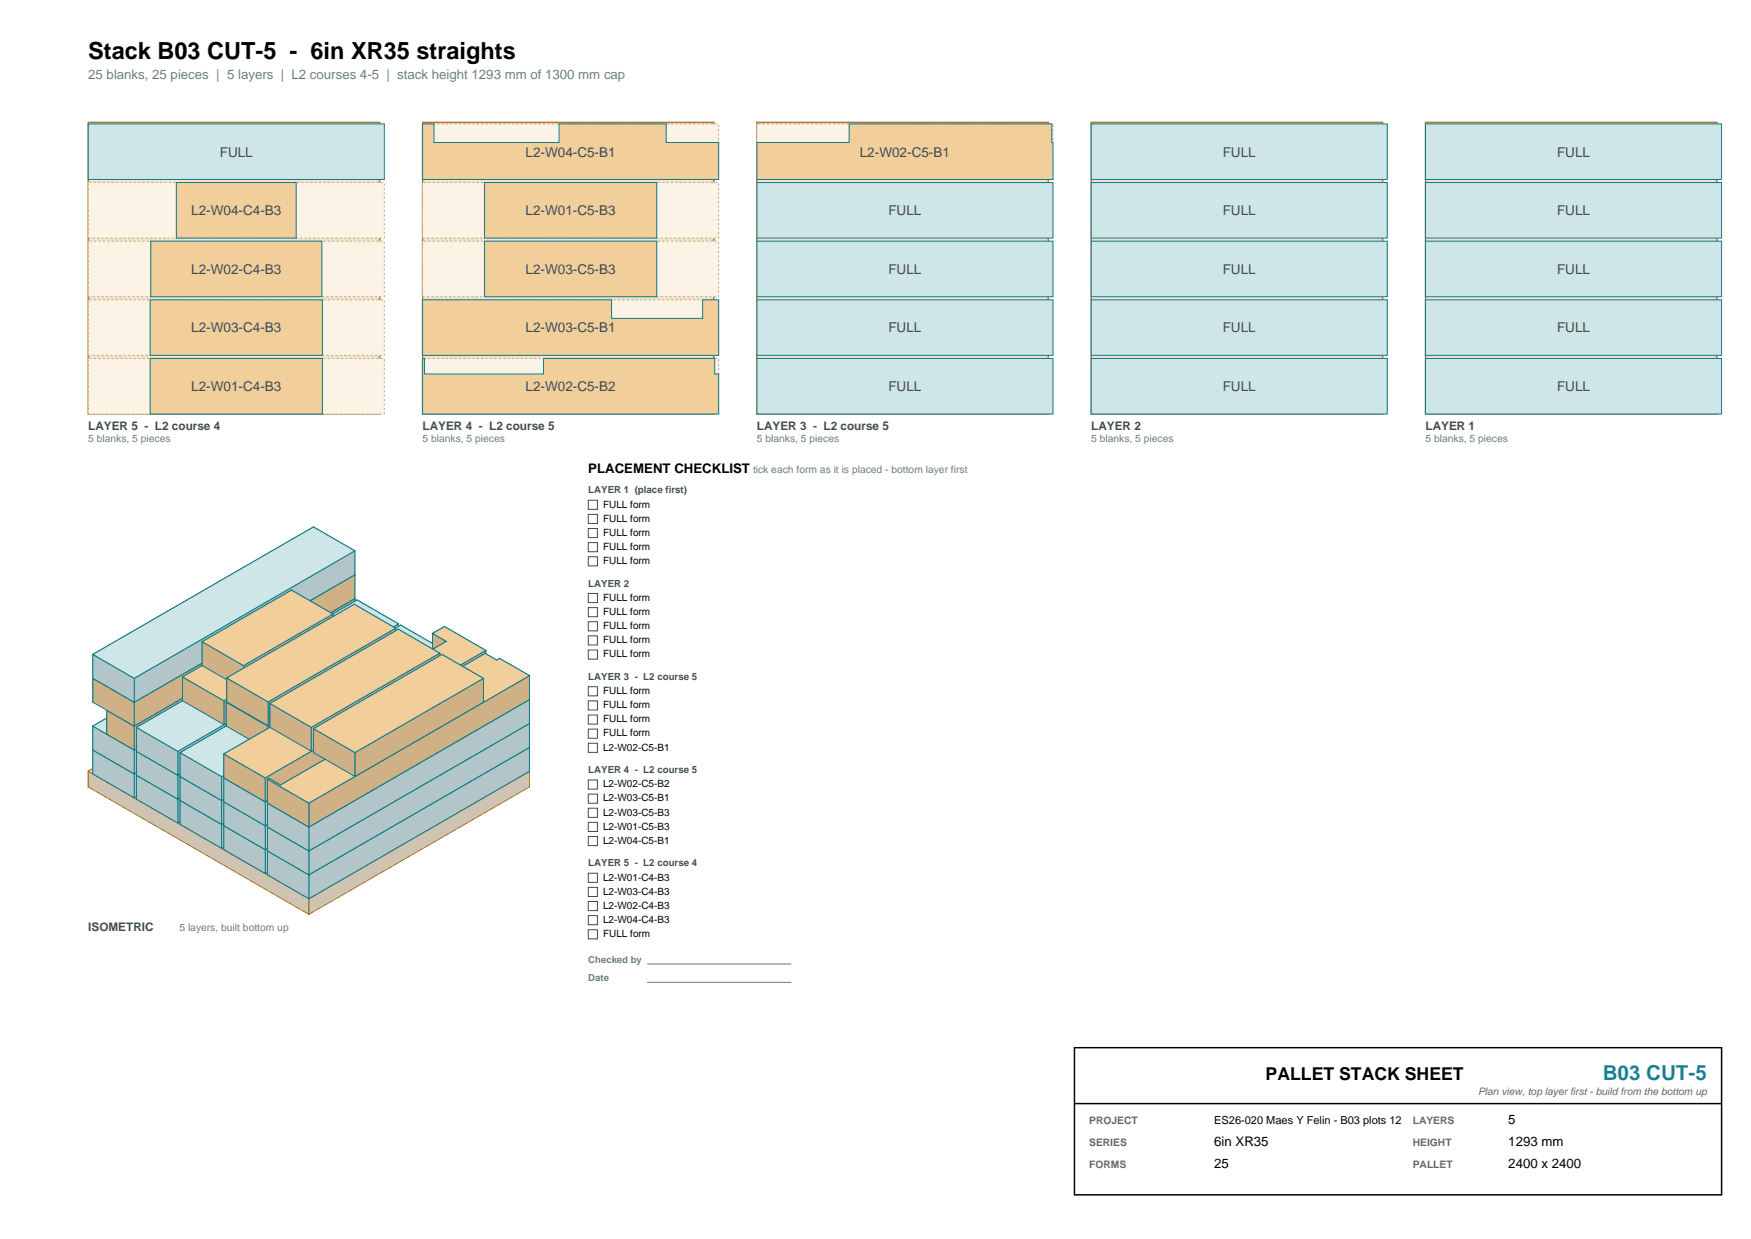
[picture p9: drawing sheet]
<svg xmlns="http://www.w3.org/2000/svg" width="420mm" height="297mm" viewBox="0 0 420 297" stroke-linecap="round" stroke-linejoin="round" font-family="sans-serif">
<path d="M21.2 29.3h69.9v69.9h-69.9z" fill-rule="evenodd" fill="#f0e4ce" stroke="#b4762b" stroke-width=".35"/>
<path d="M21.2 85.9h71v13.3h-71z" fill-rule="evenodd" fill="#fbf3e6" stroke="#c9a97a" stroke-width=".24" stroke-dasharray=".5 .5" stroke-linecap="butt"/>
<path d="M36 85.9h41.3v13.3h-41.3z" fill-rule="evenodd" fill="#f2ce9b" stroke="#0e7c86" stroke-width=".24"/>
<path d="M21.2 71.9h71v13.3h-71z" fill-rule="evenodd" fill="#fbf3e6" stroke="#c9a97a" stroke-width=".24" stroke-dasharray=".5 .5" stroke-linecap="butt"/>
<path d="M36 71.9h41.3v13.3h-41.3z" fill-rule="evenodd" fill="#f2ce9b" stroke="#0e7c86" stroke-width=".24"/>
<path d="M21.2 57.8h71v13.3h-71z" fill-rule="evenodd" fill="#fbf3e6" stroke="#c9a97a" stroke-width=".24" stroke-dasharray=".5 .5" stroke-linecap="butt"/>
<path d="M36.2 57.8h41v13.3h-41z" fill-rule="evenodd" fill="#f2ce9b" stroke="#0e7c86" stroke-width=".24"/>
<path d="M21.2 43.8h71v13.3h-71z" fill-rule="evenodd" fill="#fbf3e6" stroke="#c9a97a" stroke-width=".24" stroke-dasharray=".5 .5" stroke-linecap="butt"/>
<path d="M42.3 43.8h28.7v13.3h-28.7z" fill-rule="evenodd" fill="#f2ce9b" stroke="#0e7c86" stroke-width=".24"/>
<path d="M21.2 29.7h71v13.3h-71z" fill-rule="evenodd" fill="#cfe6e9" stroke="#0e7c86" stroke-width=".24"/>
<path d="M101.4 29.3h69.9v69.9h-69.9z" fill-rule="evenodd" fill="#f0e4ce" stroke="#b4762b" stroke-width=".35"/>
<path d="M101.4 85.9h71v13.3h-71z" fill-rule="evenodd" fill="#fbf3e6" stroke="#c9a97a" stroke-width=".24" stroke-dasharray=".5 .5" stroke-linecap="butt"/>
<path d="M101.4 85.9h.4v3.7h28.6v-3.7h41v3.7h1v9.6h-71z" fill-rule="evenodd" fill="#f2ce9b" stroke="#0e7c86" stroke-width=".24"/>
<path d="M101.4 71.9h71v13.3h-71z" fill-rule="evenodd" fill="#fbf3e6" stroke="#c9a97a" stroke-width=".24" stroke-dasharray=".5 .5" stroke-linecap="butt"/>
<path d="M101.4 71.9h45.3v4.4h21.8v-4.4h3.9v13.3h-71z" fill-rule="evenodd" fill="#f2ce9b" stroke="#0e7c86" stroke-width=".24"/>
<path d="M101.4 57.8h71v13.3h-71z" fill-rule="evenodd" fill="#fbf3e6" stroke="#c9a97a" stroke-width=".24" stroke-dasharray=".5 .5" stroke-linecap="butt"/>
<path d="M116.2 57.8h41.3v13.3h-41.3z" fill-rule="evenodd" fill="#f2ce9b" stroke="#0e7c86" stroke-width=".24"/>
<path d="M101.4 43.8h71v13.3h-71z" fill-rule="evenodd" fill="#fbf3e6" stroke="#c9a97a" stroke-width=".24" stroke-dasharray=".5 .5" stroke-linecap="butt"/>
<path d="M116.2 43.8h41.3v13.3h-41.3z" fill-rule="evenodd" fill="#f2ce9b" stroke="#0e7c86" stroke-width=".24"/>
<path d="M101.4 29.7h71v13.3h-71z" fill-rule="evenodd" fill="#fbf3e6" stroke="#c9a97a" stroke-width=".24" stroke-dasharray=".5 .5" stroke-linecap="butt"/>
<path d="M101.4 29.7h2.7v4.5h30v-4.5h25.7v4.5h12.6v8.8h-71z" fill-rule="evenodd" fill="#f2ce9b" stroke="#0e7c86" stroke-width=".24"/>
<path d="M181.5 29.3h69.9v69.9h-69.9z" fill-rule="evenodd" fill="#f0e4ce" stroke="#b4762b" stroke-width=".35"/>
<g fill="#cfe6e9" stroke="#0e7c86" stroke-width=".24">
<path d="M181.5 85.9h71.1v13.3h-71.1z" fill-rule="evenodd"/>
<path d="M181.5 71.9h71.1v13.3h-71.1z" fill-rule="evenodd"/>
<path d="M181.5 57.8h71.1v13.3h-71.1z" fill-rule="evenodd"/>
<path d="M181.5 43.8h71.1v13.3h-71.1z" fill-rule="evenodd"/>
</g>
<path d="M181.5 29.7h71.1v13.3h-71.1z" fill-rule="evenodd" fill="#fbf3e6" stroke="#c9a97a" stroke-width=".24" stroke-dasharray=".5 .5" stroke-linecap="butt"/>
<path d="M181.5 34.2h22.2v-4.5h48.6v4.5h.3v8.8h-71.1z" fill-rule="evenodd" fill="#f2ce9b" stroke="#0e7c86" stroke-width=".24"/>
<path d="M261.7 29.3h69.9v69.9h-69.9z" fill-rule="evenodd" fill="#f0e4ce" stroke="#b4762b" stroke-width=".35"/>
<g fill="#cfe6e9" stroke="#0e7c86" stroke-width=".24">
<path d="M261.7 85.9h71.1v13.3h-71.1z" fill-rule="evenodd"/>
<path d="M261.7 71.9h71.1v13.3h-71.1z" fill-rule="evenodd"/>
<path d="M261.7 57.8h71.1v13.3h-71.1z" fill-rule="evenodd"/>
<path d="M261.7 43.8h71.1v13.3h-71.1z" fill-rule="evenodd"/>
<path d="M261.7 29.7h71.1v13.3h-71.1z" fill-rule="evenodd"/>
</g>
<path d="M341.9 29.3h69.9v69.9h-69.9z" fill-rule="evenodd" fill="#f0e4ce" stroke="#b4762b" stroke-width=".35"/>
<g fill="#cfe6e9" stroke="#0e7c86" stroke-width=".24">
<path d="M341.9 85.9h71v13.3h-71z" fill-rule="evenodd"/>
<path d="M341.9 71.9h71v13.3h-71z" fill-rule="evenodd"/>
<path d="M341.9 57.8h71v13.3h-71z" fill-rule="evenodd"/>
<path d="M341.9 43.8h71v13.3h-71z" fill-rule="evenodd"/>
<path d="M341.9 29.7h71v13.3h-71z" fill-rule="evenodd"/>
</g>
<g fill="#cec4b1" stroke="#b4762b" stroke-width=".24">
<path d="M74.1 154.3l52.9 30.6v3.7l-52.9-30.5z" fill-rule="evenodd"/>
<path d="M21.2 184.9l52.9-30.6v3.8l-52.9 30.5z" fill-rule="evenodd"/>
<path d="M74.1 215.4l52.9-30.5v3.7l-52.9 30.6z" fill-rule="evenodd"/>
<path d="M21.2 184.9l52.9 30.5v3.8l-52.9-30.6z" fill-rule="evenodd"/>
</g>
<path d="M21.2 184.9l52.9-30.6 52.9 30.6-52.9 30.5z" fill-rule="evenodd" fill="#f0e4ce" stroke="#b4762b" stroke-width=".24"/>
<g fill="#b2c5c8" stroke="#0e7c86" stroke-width=".24">
<path d="M75.2 149.2l9.9 5.8v5.7l-9.9-5.7z" fill-rule="evenodd"/>
<path d="M22.3 179.8l52.9-30.6v5.8l-52.9 30.5z" fill-rule="evenodd"/>
<path d="M32.2 185.5l52.9-30.5v5.7l-52.9 30.5z" fill-rule="evenodd"/>
<path d="M22.3 179.8l9.9 5.7v5.7l-9.9-5.7z" fill-rule="evenodd"/>
</g>
<path d="M22.3 179.8l52.9-30.6 9.9 5.8-52.9 30.5z" fill-rule="evenodd" fill="#cfe6e9" stroke="#0e7c86" stroke-width=".24"/>
<g fill="#b2c5c8" stroke="#0e7c86" stroke-width=".24">
<path d="M85.7 155.3l9.9 5.7v5.7l-9.9-5.7z" fill-rule="evenodd"/>
<path d="M32.7 185.8l53-30.5v5.7l-53 30.6z" fill-rule="evenodd"/>
<path d="M42.7 191.6l52.9-30.6v5.7l-52.9 30.6z" fill-rule="evenodd"/>
<path d="M32.7 185.8l10 5.8v5.7l-10-5.7z" fill-rule="evenodd"/>
</g>
<path d="M32.7 185.8l53-30.5 9.9 5.7-52.9 30.6z" fill-rule="evenodd" fill="#cfe6e9" stroke="#0e7c86" stroke-width=".24"/>
<g fill="#b2c5c8" stroke="#0e7c86" stroke-width=".24">
<path d="M96.1 161.3l10 5.8v5.7l-10-5.7z" fill-rule="evenodd"/>
<path d="M43.2 191.9l52.9-30.6v5.8l-52.9 30.5z" fill-rule="evenodd"/>
<path d="M53.1 197.6l53-30.5v5.7l-53 30.5z" fill-rule="evenodd"/>
<path d="M43.2 191.9l9.9 5.7v5.7l-9.9-5.7z" fill-rule="evenodd"/>
</g>
<path d="M43.2 191.9l52.9-30.6 10 5.8-53 30.5z" fill-rule="evenodd" fill="#cfe6e9" stroke="#0e7c86" stroke-width=".24"/>
<g fill="#b2c5c8" stroke="#0e7c86" stroke-width=".24">
<path d="M106.6 167.4l9.9 5.7v5.7l-9.9-5.7z" fill-rule="evenodd"/>
<path d="M53.7 197.9l52.9-30.5v5.7l-52.9 30.6z" fill-rule="evenodd"/>
<path d="M63.6 203.7l52.9-30.6v5.7l-52.9 30.6z" fill-rule="evenodd"/>
<path d="M53.7 197.9l9.9 5.8v5.7l-9.9-5.7z" fill-rule="evenodd"/>
</g>
<path d="M53.7 197.9l52.9-30.5 9.9 5.7-52.9 30.6z" fill-rule="evenodd" fill="#cfe6e9" stroke="#0e7c86" stroke-width=".24"/>
<g fill="#b2c5c8" stroke="#0e7c86" stroke-width=".24">
<path d="M117.1 173.4l9.9 5.7v5.8l-9.9-5.8z" fill-rule="evenodd"/>
<path d="M64.2 204l52.9-30.6v5.7l-52.9 30.6z" fill-rule="evenodd"/>
<path d="M74.1 209.7l52.9-30.6v5.8l-52.9 30.5z" fill-rule="evenodd"/>
<path d="M64.2 204l9.9 5.7v5.7l-9.9-5.7z" fill-rule="evenodd"/>
</g>
<path d="M64.2 204l52.9-30.6 9.9 5.7-52.9 30.6z" fill-rule="evenodd" fill="#cfe6e9" stroke="#0e7c86" stroke-width=".24"/>
<g fill="#b2c5c8" stroke="#0e7c86" stroke-width=".24">
<path d="M75.2 143.5l9.9 5.7v5.8l-9.9-5.8z" fill-rule="evenodd"/>
<path d="M22.3 174.1l52.9-30.6v5.7l-52.9 30.6z" fill-rule="evenodd"/>
<path d="M32.2 179.8l52.9-30.6v5.8l-52.9 30.5z" fill-rule="evenodd"/>
<path d="M22.3 174.1l9.9 5.7v5.7l-9.9-5.7z" fill-rule="evenodd"/>
</g>
<path d="M22.3 174.1l52.9-30.6 9.9 5.7-52.9 30.6z" fill-rule="evenodd" fill="#cfe6e9" stroke="#0e7c86" stroke-width=".24"/>
<g fill="#b2c5c8" stroke="#0e7c86" stroke-width=".24">
<path d="M85.7 149.5l9.9 5.8v5.7l-9.9-5.7z" fill-rule="evenodd"/>
<path d="M32.7 180.1l53-30.6v5.8l-53 30.5z" fill-rule="evenodd"/>
<path d="M42.7 185.8l52.9-30.5v5.7l-52.9 30.6z" fill-rule="evenodd"/>
<path d="M32.7 180.1l10 5.7v5.8l-10-5.8z" fill-rule="evenodd"/>
</g>
<path d="M32.7 180.1l53-30.6 9.9 5.8-52.9 30.5z" fill-rule="evenodd" fill="#cfe6e9" stroke="#0e7c86" stroke-width=".24"/>
<g fill="#b2c5c8" stroke="#0e7c86" stroke-width=".24">
<path d="M96.1 155.6l10 5.7v5.8l-10-5.8z" fill-rule="evenodd"/>
<path d="M43.2 186.1l52.9-30.5v5.7l-52.9 30.6z" fill-rule="evenodd"/>
<path d="M53.1 191.9l53-30.6v5.8l-53 30.5z" fill-rule="evenodd"/>
<path d="M43.2 186.1l9.9 5.8v5.7l-9.9-5.7z" fill-rule="evenodd"/>
</g>
<path d="M43.2 186.1l52.9-30.5 10 5.7-53 30.6z" fill-rule="evenodd" fill="#cfe6e9" stroke="#0e7c86" stroke-width=".24"/>
<g fill="#b2c5c8" stroke="#0e7c86" stroke-width=".24">
<path d="M106.6 161.6l9.9 5.8v5.7l-9.9-5.7z" fill-rule="evenodd"/>
<path d="M53.7 192.2l52.9-30.6v5.8l-52.9 30.5z" fill-rule="evenodd"/>
<path d="M63.6 197.9l52.9-30.5v5.7l-52.9 30.6z" fill-rule="evenodd"/>
<path d="M53.7 192.2l9.9 5.7v5.8l-9.9-5.8z" fill-rule="evenodd"/>
</g>
<path d="M53.7 192.2l52.9-30.6 9.9 5.8-52.9 30.5z" fill-rule="evenodd" fill="#cfe6e9" stroke="#0e7c86" stroke-width=".24"/>
<g fill="#b2c5c8" stroke="#0e7c86" stroke-width=".24">
<path d="M117.1 167.7l9.9 5.7v5.7l-9.9-5.7z" fill-rule="evenodd"/>
<path d="M64.2 198.2l52.9-30.5v5.7l-52.9 30.6z" fill-rule="evenodd"/>
<path d="M74.1 204l52.9-30.6v5.7l-52.9 30.6z" fill-rule="evenodd"/>
<path d="M64.2 198.2l9.9 5.8v5.7l-9.9-5.7z" fill-rule="evenodd"/>
</g>
<path d="M64.2 198.2l52.9-30.5 9.9 5.7-52.9 30.6z" fill-rule="evenodd" fill="#cfe6e9" stroke="#0e7c86" stroke-width=".24"/>
<g fill="#d0b185" stroke="#0e7c86" stroke-width=".24">
<path d="M75 137.9l3.3 1.9v5.7l-3.3-1.9z" fill-rule="evenodd"/>
<path d="M78.3 139.8l.2-.1v5.7l-.2 .1z" fill-rule="evenodd"/>
<path d="M78.5 139.7l6.6 3.8v5.7l-6.6-3.8z" fill-rule="evenodd"/>
<path d="M38.8 158.8l36.2-20.9v5.7l-36.2 20.9z" fill-rule="evenodd"/>
<path d="M32.2 174.1l52.9-30.6v5.7l-52.9 30.6z" fill-rule="evenodd"/>
<path d="M38.8 158.8l3.3 1.9v5.8l-3.3-2z" fill-rule="evenodd"/>
<path d="M25.6 170.2l16.5-9.5v5.8l-16.5 9.5z" fill-rule="evenodd"/>
<path d="M25.6 170.2l6.6 3.9v5.7l-6.6-3.8z" fill-rule="evenodd"/>
</g>
<path d="M25.6 170.2l16.5-9.5-3.3-1.9 36.2-20.9 3.3 1.9 .2-.1 6.6 3.8-52.9 30.6z" fill-rule="evenodd" fill="#f2ce9b" stroke="#0e7c86" stroke-width=".24"/>
<g fill="#b2c5c8" stroke="#0e7c86" stroke-width=".24">
<path d="M85.7 143.8l9.9 5.7v5.8l-9.9-5.8z" fill-rule="evenodd"/>
<path d="M32.7 174.4l53-30.6v5.7l-53 30.6z" fill-rule="evenodd"/>
<path d="M42.7 180.1l52.9-30.6v5.8l-52.9 30.5z" fill-rule="evenodd"/>
<path d="M32.7 174.4l10 5.7v5.7l-10-5.7z" fill-rule="evenodd"/>
</g>
<path d="M32.7 174.4l53-30.6 9.9 5.7-52.9 30.6z" fill-rule="evenodd" fill="#cfe6e9" stroke="#0e7c86" stroke-width=".24"/>
<g fill="#b2c5c8" stroke="#0e7c86" stroke-width=".24">
<path d="M96.1 149.9l10 5.7v5.7l-10-5.7z" fill-rule="evenodd"/>
<path d="M43.2 180.4l52.9-30.5v5.7l-52.9 30.5z" fill-rule="evenodd"/>
<path d="M53.1 186.1l53-30.5v5.7l-53 30.6z" fill-rule="evenodd"/>
<path d="M43.2 180.4l9.9 5.7v5.8l-9.9-5.8z" fill-rule="evenodd"/>
</g>
<path d="M43.2 180.4l52.9-30.5 10 5.7-53 30.5z" fill-rule="evenodd" fill="#cfe6e9" stroke="#0e7c86" stroke-width=".24"/>
<g fill="#b2c5c8" stroke="#0e7c86" stroke-width=".24">
<path d="M106.6 155.9l9.9 5.7v5.8l-9.9-5.8z" fill-rule="evenodd"/>
<path d="M53.7 186.5l52.9-30.6v5.7l-52.9 30.6z" fill-rule="evenodd"/>
<path d="M63.6 192.2l52.9-30.6v5.8l-52.9 30.5z" fill-rule="evenodd"/>
<path d="M53.7 186.5l9.9 5.7v5.7l-9.9-5.7z" fill-rule="evenodd"/>
</g>
<path d="M53.7 186.5l52.9-30.6 9.9 5.7-52.9 30.6z" fill-rule="evenodd" fill="#cfe6e9" stroke="#0e7c86" stroke-width=".24"/>
<g fill="#b2c5c8" stroke="#0e7c86" stroke-width=".24">
<path d="M117.1 162l9.9 5.7v5.7l-9.9-5.7z" fill-rule="evenodd"/>
<path d="M64.2 192.5l52.9-30.5v5.7l-52.9 30.5z" fill-rule="evenodd"/>
<path d="M74.1 198.2l52.9-30.5v5.7l-52.9 30.6z" fill-rule="evenodd"/>
<path d="M64.2 192.5l9.9 5.7v5.8l-9.9-5.8z" fill-rule="evenodd"/>
</g>
<path d="M64.2 192.5l52.9-30.5 9.9 5.7-52.9 30.5z" fill-rule="evenodd" fill="#cfe6e9" stroke="#0e7c86" stroke-width=".24"/>
<g fill="#d0b185" stroke="#0e7c86" stroke-width=".24">
<path d="M78.5 134l6.6 3.8v5.7l-6.6-3.8z" fill-rule="evenodd"/>
<path d="M69.1 139.4l9.4-5.4v5.7l-9.4 5.4z" fill-rule="evenodd"/>
<path d="M65.8 137.5l3.3 1.9v5.7l-3.3-1.9z" fill-rule="evenodd"/>
<path d="M46.7 148.5l19.1-11v5.7l-19.1 11z" fill-rule="evenodd"/>
<path d="M46.7 148.5l3.3 1.9v5.8l-3.3-2z" fill-rule="evenodd"/>
<path d="M32.2 168.3l52.9-30.5v5.7l-52.9 30.6z" fill-rule="evenodd"/>
<path d="M27.6 163.3l22.4-12.9v5.8l-22.4 12.9z" fill-rule="evenodd"/>
<path d="M22.3 162.6l2-1.2v5.8l-2 1.1z" fill-rule="evenodd"/>
<path d="M24.3 161.4l3.3 1.9v5.8l-3.3-1.9z" fill-rule="evenodd"/>
<path d="M22.3 162.6l9.9 5.7v5.8l-9.9-5.8z" fill-rule="evenodd"/>
</g>
<path d="M22.3 162.6l2-1.2 3.3 1.9 22.4-12.9-3.3-1.9 19.1-11 3.3 1.9 9.4-5.4 6.6 3.8-52.9 30.5z" fill-rule="evenodd" fill="#f2ce9b" stroke="#0e7c86" stroke-width=".24"/>
<g fill="#d0b185" stroke="#0e7c86" stroke-width=".24">
<path d="M74.6 144.5l9.9 5.7v5.7l-9.9-5.7z" fill-rule="evenodd"/>
<path d="M43.8 162.3l30.8-17.8v5.7l-30.8 17.8z" fill-rule="evenodd"/>
<path d="M53.7 168l30.8-17.8v5.7l-30.8 17.8z" fill-rule="evenodd"/>
<path d="M43.8 162.3l9.9 5.7v5.7l-9.9-5.7z" fill-rule="evenodd"/>
</g>
<path d="M43.8 162.3l30.8-17.8 9.9 5.7-30.8 17.8z" fill-rule="evenodd" fill="#f2ce9b" stroke="#0e7c86" stroke-width=".24"/>
<g fill="#d0b185" stroke="#0e7c86" stroke-width=".24">
<path d="M85.1 150.5l9.9 5.8v5.7l-9.9-5.7z" fill-rule="evenodd"/>
<path d="M54.3 168.3l30.8-17.8v5.8l-30.8 17.7z" fill-rule="evenodd"/>
<path d="M64.2 174l30.8-17.7v5.7l-30.8 17.8z" fill-rule="evenodd"/>
<path d="M54.3 168.3l9.9 5.7v5.8l-9.9-5.8z" fill-rule="evenodd"/>
</g>
<path d="M54.3 168.3l30.8-17.8 9.9 5.8-30.8 17.7z" fill-rule="evenodd" fill="#f2ce9b" stroke="#0e7c86" stroke-width=".24"/>
<g fill="#d0b185" stroke="#0e7c86" stroke-width=".24">
<path d="M103.7 151.8l2.9-1.6v5.7l-2.9 1.7z" fill-rule="evenodd"/>
<path d="M103.7 151.8l3.4 2v5.7l-3.4-1.9z" fill-rule="evenodd"/>
<path d="M106.6 150.2l9.9 5.7v5.7l-9.9-5.7z" fill-rule="evenodd"/>
<path d="M90.8 163.2l16.3-9.4v5.7l-16.3 9.4z" fill-rule="evenodd"/>
<path d="M87.5 161.2l3.3 2v5.7l-3.3-1.9z" fill-rule="evenodd"/>
<path d="M53.7 180.7l33.8-19.5v5.8l-33.8 19.5z" fill-rule="evenodd"/>
<path d="M63.6 186.5l52.9-30.6v5.7l-52.9 30.6z" fill-rule="evenodd"/>
<path d="M53.7 180.7l9.9 5.8v5.7l-9.9-5.7z" fill-rule="evenodd"/>
</g>
<path d="M53.7 180.7l33.8-19.5 3.3 2 16.3-9.4-3.4-2 2.9-1.6 9.9 5.7-52.9 30.6z" fill-rule="evenodd" fill="#f2ce9b" stroke="#0e7c86" stroke-width=".24"/>
<g fill="#d0b185" stroke="#0e7c86" stroke-width=".24">
<path d="M116.4 156.6l2.7 1.6v5.8l-2.7-1.6z" fill-rule="evenodd"/>
<path d="M119.1 158.2l.8-.4v5.8l-.8 .4z" fill-rule="evenodd"/>
<path d="M119.9 157.8l7.1 4.2v5.7l-7.1-4.1z" fill-rule="evenodd"/>
<path d="M85.8 174.3l30.6-17.7v5.8l-30.6 17.6z" fill-rule="evenodd"/>
<path d="M85.8 174.3l2.8 1.6v5.7l-2.8-1.6z" fill-rule="evenodd"/>
<path d="M74.1 192.5l52.9-30.5v5.7l-52.9 30.5z" fill-rule="evenodd"/>
<path d="M67.3 188.2l21.3-12.3v5.7l-21.3 12.3z" fill-rule="evenodd"/>
<path d="M64.2 186.8l.3-.2v5.7l-.3 .2z" fill-rule="evenodd"/>
<path d="M64.5 186.6l2.8 1.6v5.7l-2.8-1.6z" fill-rule="evenodd"/>
<path d="M64.2 186.8l9.9 5.7v5.7l-9.9-5.7z" fill-rule="evenodd"/>
</g>
<path d="M64.2 186.8l.3-.2 2.8 1.6 21.3-12.3-2.8-1.6 30.6-17.7 2.7 1.6 .8-.4 7.1 4.2-52.9 30.5z" fill-rule="evenodd" fill="#f2ce9b" stroke="#0e7c86" stroke-width=".24"/>
<g fill="#b2c5c8" stroke="#0e7c86" stroke-width=".24">
<path d="M75.2 126.3l9.9 5.7v5.8l-9.9-5.8z" fill-rule="evenodd"/>
<path d="M22.3 156.9l52.9-30.6v5.7l-52.9 30.6z" fill-rule="evenodd"/>
<path d="M32.2 162.6l52.9-30.6v5.8l-52.9 30.5z" fill-rule="evenodd"/>
<path d="M22.3 156.9l9.9 5.7v5.7l-9.9-5.7z" fill-rule="evenodd"/>
</g>
<path d="M22.3 156.9l52.9-30.6 9.9 5.7-52.9 30.6z" fill-rule="evenodd" fill="#cfe6e9" stroke="#0e7c86" stroke-width=".24"/>
<g fill="#d0b185" stroke="#0e7c86" stroke-width=".24">
<path d="M69.9 141.5l9.9 5.7v5.7l-9.9-5.7z" fill-rule="evenodd"/>
<path d="M48.5 153.8l21.4-12.3v5.7l-21.4 12.4z" fill-rule="evenodd"/>
<path d="M58.4 159.6l21.4-12.4v5.7l-21.4 12.4z" fill-rule="evenodd"/>
<path d="M48.5 153.8l9.9 5.8v5.7l-9.9-5.7z" fill-rule="evenodd"/>
</g>
<path d="M48.5 153.8l21.4-12.3 9.9 5.7-21.4 12.4z" fill-rule="evenodd" fill="#f2ce9b" stroke="#0e7c86" stroke-width=".24"/>
<g fill="#d0b185" stroke="#0e7c86" stroke-width=".24">
<path d="M85 144.9l9.9 5.7v5.7l-9.9-5.7z" fill-rule="evenodd"/>
<path d="M54.4 162.5l30.6-17.6v5.7l-30.6 17.6z" fill-rule="evenodd"/>
<path d="M64.3 168.2l30.6-17.6v5.7l-30.6 17.7z" fill-rule="evenodd"/>
<path d="M54.4 162.5l9.9 5.7v5.8l-9.9-5.8z" fill-rule="evenodd"/>
</g>
<path d="M54.4 162.5l30.6-17.6 9.9 5.7-30.6 17.6z" fill-rule="evenodd" fill="#f2ce9b" stroke="#0e7c86" stroke-width=".24"/>
<g fill="#d0b185" stroke="#0e7c86" stroke-width=".24">
<path d="M95.5 150.8l10 5.8v5.7l-10-5.7z" fill-rule="evenodd"/>
<path d="M64.7 168.6l30.8-17.8v5.8l-30.8 17.8z" fill-rule="evenodd"/>
<path d="M74.7 174.4l30.8-17.8v5.7l-30.8 17.8z" fill-rule="evenodd"/>
<path d="M64.7 168.6l10 5.8v5.7l-10-5.7z" fill-rule="evenodd"/>
</g>
<path d="M64.7 168.6l30.8-17.8 10 5.8-30.8 17.8z" fill-rule="evenodd" fill="#f2ce9b" stroke="#0e7c86" stroke-width=".24"/>
<g fill="#d0b185" stroke="#0e7c86" stroke-width=".24">
<path d="M106 156.9l9.9 5.7v5.7l-9.9-5.7z" fill-rule="evenodd"/>
<path d="M75.2 174.7l30.8-17.8v5.7l-30.8 17.8z" fill-rule="evenodd"/>
<path d="M85.1 180.4l30.8-17.8v5.7l-30.8 17.8z" fill-rule="evenodd"/>
<path d="M75.2 174.7l9.9 5.7v5.7l-9.9-5.7z" fill-rule="evenodd"/>
</g>
<path d="M75.2 174.7l30.8-17.8 9.9 5.7-30.8 17.8z" fill-rule="evenodd" fill="#f2ce9b" stroke="#0e7c86" stroke-width=".24"/>
<g fill="none" stroke="#3d4c50" stroke-width=".24">
<path d="M141.1 119.9h2.2v2.2h-2.2zM141.1 123.3h2.2v2.2h-2.2zM141.1 126.7h2.2v2.2h-2.2zM141.1 130.1h2.2v2.2h-2.2zM141.1 133.5h2.2v2.1h-2.2zM141.1 142.3h2.2v2.2h-2.2zM141.1 145.7h2.2v2.1h-2.2zM141.1 149h2.2v2.2h-2.2zM141.1 152.4h2.2v2.2h-2.2zM141.1 155.8h2.2v2.2h-2.2zM141.1 164.6h2.2v2.2h-2.2zM141.1 168h2.2v2.2h-2.2z"/>
<path d="M141.1 171.4h2.2v2.2h-2.2zM141.1 174.8h2.2v2.2h-2.2zM141.1 178.2h2.2v2.2h-2.2zM141.1 187h2.2v2.2h-2.2zM141.1 190.4h2.2v2.1h-2.2zM141.1 193.7h2.2v2.2h-2.2zM141.1 197.1h2.2v2.2h-2.2zM141.1 200.5h2.2v2.2h-2.2zM141.1 209.3h2.2v2.2h-2.2zM141.1 212.7h2.2v2.2h-2.2zM141.1 216.1h2.2v2.2h-2.2zM141.1 219.5h2.2v2.2h-2.2z"/>
<path d="M141.1 222.9h2.2v2.2h-2.2z"/>
</g>
<path d="M155.2 231.1h34.6M155.2 235.5h34.6" fill="none" stroke="#6b7c81" stroke-width=".24"/>
<path d="M257.7 251.1h155.2v35.3h-155.2z" fill-rule="evenodd" fill="#fff" stroke="#000" stroke-width=".35"/>
<path d="M257.7 264.5h155.2" fill="none" stroke="#000" stroke-width=".35"/>
<text font-size="5.6" x="21.2" y="14.1">Stack B03 CUT-5 - 6in XR35 straights</text>
<text font-size="4.9" fill="#1976d2" x="384.4" y="258.9">B03 CUT-5</text>
<text font-size="4.2" x="303.6" y="258.9">PALLET STACK SHEET</text>
<text font-size="3.2" fill="#6b7c81" x="21.2" y="19.1">25 blanks, 25 pieces | 5 layers | L2 courses 4-5 | stack height 1293 mm of 1300 mm cap</text>
<g font-size="3.2" fill="#3d4c50">
<text x="52.7" y="37.5">FULL</text>
<text x="126" y="37.5">L2-W04-C5-B1</text>
<text x="206.2" y="37.5">L2-W02-C5-B1</text>
<text x="293.3" y="37.5">FULL</text>
<text x="373.5" y="37.5">FULL</text>
<text x="45.9" y="51.6">L2-W04-C4-B3</text>
<text x="126" y="51.6">L2-W01-C5-B3</text>
<text x="213.1" y="51.6">FULL</text>
<text x="293.3" y="51.6">FULL</text>
<text x="373.5" y="51.6">FULL</text>
<text x="45.9" y="65.6">L2-W02-C4-B3</text>
<text x="126" y="65.6">L2-W03-C5-B3</text>
<text x="213.1" y="65.6">FULL</text>
<text x="293.3" y="65.6">FULL</text>
<text x="373.5" y="65.6">FULL</text>
<text x="45.9" y="79.7">L2-W03-C4-B3</text>
<text x="126" y="79.7">L2-W03-C5-B1</text>
<text x="213.1" y="79.7">FULL</text>
<text x="293.3" y="79.7">FULL</text>
<text x="373.5" y="79.7">FULL</text>
<text x="45.9" y="93.8">L2-W01-C4-B3</text>
<text x="126" y="93.8">L2-W02-C5-B2</text>
<text x="213.1" y="93.8">FULL</text>
<text x="293.3" y="93.8">FULL</text>
<text x="373.5" y="93.8">FULL</text>
</g>
<g font-size="3.2">
<text x="141.1" y="113.4">PLACEMENT CHECKLIST</text>
<text x="361.8" y="269.5">5</text>
<text x="291.2" y="274.8">6in XR35</text>
<text x="361.8" y="274.8">1293 mm</text>
<text x="291.2" y="280.1">25</text>
<text x="361.8" y="280.1">2400 x 2400</text>
</g>
<g font-size="2.8" fill="#3d4c50">
<text x="21.2" y="103.1">LAYER 5 - L2 course 4</text>
<text x="101.4" y="103.1">LAYER 4 - L2 course 5</text>
<text x="181.5" y="103.1">LAYER 3 - L2 course 5</text>
<text x="261.7" y="103.1">LAYER 2</text>
<text x="341.9" y="103.1">LAYER 1</text>
<text x="21.2" y="223.1">ISOMETRIC</text>
</g>
<text font-size="2.6" x="291.2" y="269.5">ES26-020 Maes Y Felin - B03 plots 12</text>
<g font-size="2.5" fill="#6b7c81">
<text x="21.2" y="105.9">5 blanks, 5 pieces</text>
<text x="101.4" y="105.9">5 blanks, 5 pieces</text>
<text x="181.5" y="105.9">5 blanks, 5 pieces</text>
<text x="261.7" y="105.9">5 blanks, 5 pieces</text>
<text x="341.9" y="105.9">5 blanks, 5 pieces</text>
<text x="180.6" y="113.4">tick each form as it is placed - bottom layer first</text>
<text x="43" y="223.1">5 layers, built bottom up</text>
</g>
<g font-size="2.5" fill="#666">
<text x="354.5" y="262.4">Plan view, top layer first - build from the bottom up</text>
<text x="261.3" y="269.5">PROJECT</text>
<text x="338.9" y="269.5">LAYERS</text>
<text x="261.3" y="274.8">SERIES</text>
<text x="338.9" y="274.8">HEIGHT</text>
<text x="261.3" y="280.1">FORMS</text>
<text x="338.9" y="280.1">PALLET</text>
</g>
<g font-size="2.4">
<text x="144.6" y="121.7">FULL form</text>
<text x="144.6" y="125.1">FULL form</text>
<text x="144.6" y="128.5">FULL form</text>
<text x="144.6" y="131.8">FULL form</text>
<text x="144.6" y="135.2">FULL form</text>
<text x="144.6" y="144">FULL form</text>
<text x="144.6" y="147.4">FULL form</text>
<text x="144.6" y="150.8">FULL form</text>
<text x="144.6" y="154.2">FULL form</text>
<text x="144.6" y="157.6">FULL form</text>
<text x="144.6" y="166.4">FULL form</text>
<text x="144.6" y="169.8">FULL form</text>
<text x="144.6" y="173.2">FULL form</text>
<text x="144.6" y="176.5">FULL form</text>
<text x="144.6" y="179.9">L2-W02-C5-B1</text>
<text x="144.6" y="188.7">L2-W02-C5-B2</text>
<text x="144.6" y="192.1">L2-W03-C5-B1</text>
<text x="144.6" y="195.5">L2-W03-C5-B3</text>
<text x="144.6" y="198.9">L2-W01-C5-B3</text>
<text x="144.6" y="202.3">L2-W04-C5-B1</text>
<text x="144.6" y="211.1">L2-W01-C4-B3</text>
<text x="144.6" y="214.5">L2-W03-C4-B3</text>
<text x="144.6" y="217.9">L2-W02-C4-B3</text>
<text x="144.6" y="221.2">L2-W04-C4-B3</text>
<text x="144.6" y="224.6">FULL form</text>
</g>
<g font-size="2.3" fill="#3d4c50">
<text x="141.1" y="118.3">LAYER 1 (place first)</text>
<text x="141.1" y="140.6">LAYER 2</text>
<text x="141.1" y="163">LAYER 3 - L2 course 5</text>
<text x="141.1" y="185.3">LAYER 4 - L2 course 5</text>
<text x="141.1" y="207.7">LAYER 5 - L2 course 4</text>
</g>
<g font-size="2.3" fill="#6b7c81">
<text x="141.1" y="230.7">Checked by</text>
<text x="141.1" y="235.1">Date</text>
</g>
</svg>
